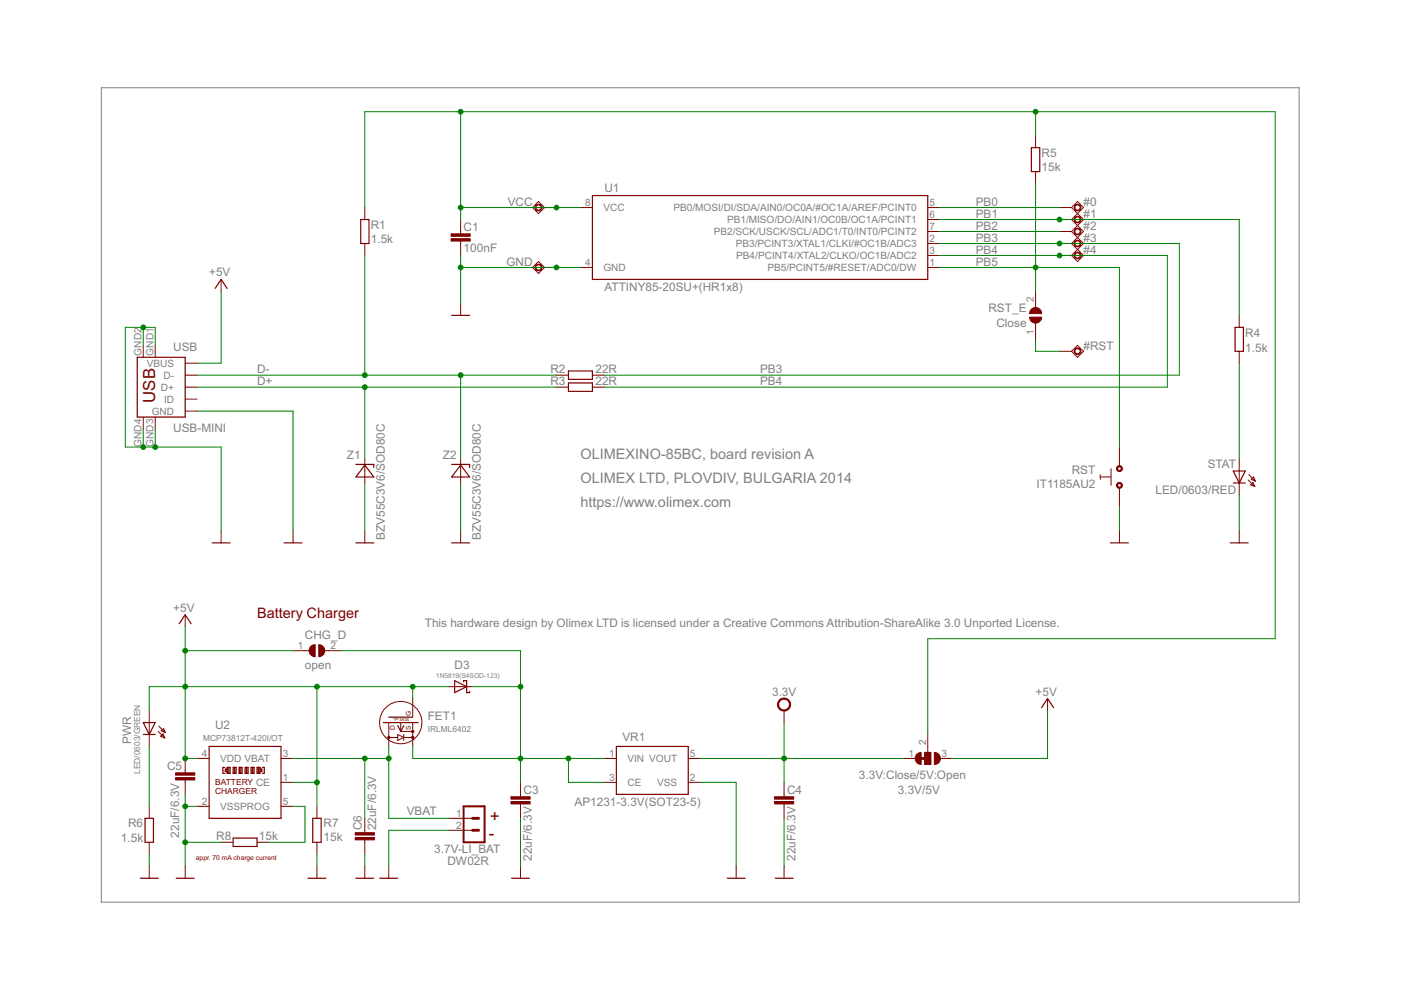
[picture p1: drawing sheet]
<svg xmlns="http://www.w3.org/2000/svg" width="297mm" height="210mm" viewBox="0 0 297 210" stroke-linecap="round" stroke-linejoin="round" font-family="sans-serif">
<path d="M21.5 18.6h253.9v172.7h-253.9z" fill="none" stroke="#808080" stroke-width=".21"/>
<path d="M100.2 176h1.3M100.2 173.5h1.3M194.9 160.8h1.8" fill="none" stroke="#800000" stroke-width=".61"/>
<g fill="none" stroke="#800000" stroke-width=".25">
<path d="M218.7 31.3h1.8v5.1h-1.8zM76.5 46.5h1.7v5.1h-1.7zM125.6 41.5h71.1v17.7h-71.1zM29.1 75.8h10.2v12.6h-10.2zM45.6 61.2l1.3-2 1.3 2M95.8 66.9h3.8M120.5 78.7h5.1v1.7h-5.1zM261.9 69.4h1.7v5.1h-1.7zM75.5 98.5h3.7v.6M77.3 98.6l1.9 2.5h-3.7zM95.8 98.5h3.8v.6M97.7 98.6l1.9 2.5h-3.8z"/>
<path d="M120.5 81.2h5.1v1.8h-5.1zM261.5 99.9h2.5l-1.3 2.5zM45 115.1h3.8M60.2 115.1h3.8M75.5 115.1h3.7M95.8 115.1h3.8M235.4 115.1h3.8M260.8 115.1h3.8M261.5 102.4h2.5M38 132.2l1.3-1.9 1.2 1.9M30.4 153.2h2.5l-1.3 2.5zM30.4 155.7h2.5"/>
<path d="M44.3 158.3h15.3v15.2h-15.3zM81.3 153.2h7.3M82.4 152.1h5.1M84.3 153.8l.7 1.3 .6-1.3M96.4 144.3l2.5 1.3-2.5 1.3zM98.3 144.6v-.3h.6v2.6h.7v-.3M130.7 158.3h15.2v10.1h-15.2zM220.8 150l1.3-1.9 1.3 1.9M30.8 173.5h1.7v5.1h-1.7zM47.6 162.7h-.3v1.3h.3M47.9 163.1v.5M48.2 162.7h.6v1.3h-.6z"/>
<path d="M48.2 163.1h-.4v.5h.4M48.3 162.7v1.3M48.5 162.7v1.3M49.4 162.7h.7v1.3h-.7zM49.4 177.7h5.1v1.8h-5.1zM49.7 162.7v1.3M49.8 162.7v1.3M50.7 162.7h.6v1.3h-.6zM50.8 162.7v1.3M51.1 162.7v1.3M52 162.7h.6v1.3h-.6zM52.2 162.7v1.3"/>
<path d="M52.3 162.7v1.3M53.2 162.7h.7v1.3h-.7zM53.5 162.7v1.3M53.6 162.7v1.3M54.5 162.7h.6v1.3h-.6zM54.8 162.7v1.3M54.9 162.7v1.3M55.1 163.1h.4v.5h-.4M55.4 163.1v.5M55.6 162.7h.4v1.3h-.4M66.3 173.5h1.8v5.1h-1.8zM29.7 186.2h3.8"/>
<path d="M37.4 186.2h3.8M65.3 186.2h3.8M75.5 186.2h3.7M80.5 186.2h3.8M108.5 186.2h3.8M154.2 186.2h3.8M164.3 186.2h3.8"/>
</g>
<g fill="none" stroke="#800000" stroke-width=".21">
<path d="M219.6 28.8v2.5M219.6 36.4v2.5M46.9 59.2v2.6M77.3 44v2.5M77.3 51.6v2.6M97.7 46.5v3.1M97.7 51.1v3.1M112.9 44l1.3-1.3 1.2 1.3-1.2 1.3zM112.9 56.7l1.3-1.3 1.2 1.3-1.2 1.3zM115.4 56.7h2.6M115.4 44h2.6M123.1 56.7h2.5"/>
<path d="M123.1 44h2.5M196.7 56.7h2.5M196.7 51.6h2.5M196.7 54.2h2.5M196.7 44h2.5M196.7 49.1h2.5M196.7 46.5h2.5M224.6 51.6h2.6M224.6 54.2h2.6M224.6 44h2.6M224.6 49.1h2.6M224.6 46.5h2.6"/>
<path d="M227.2 44l1.3-1.3 1.2 1.3-2.5 2.5M227.2 44l2.5 2.5-2.5 2.6M227.2 46.5l2.5 2.6-2.5 2.5M227.2 49.1l2.5 2.5-2.5 2.6M227.2 51.6l2.5 2.6-1.2 1.2-1.3-1.2M30.4 73.2v2.6M32.9 73.2v2.6M39.3 79.5h2.5M39.3 77h2.5M97.7 64.3v2.6M118 79.5h2.5M125.6 79.5h2.5"/>
<path d="M219.6 61.8v3.4M219.6 68.5v3.4M224.6 74.5h2.6M227.2 74.5l1.3-1.3 1.2 1.3-1.2 1.3zM262.7 66.9v2.5M262.7 74.5v2.5M30.4 88.4v2.6M32.9 88.4v2.6M39.3 82.1h2.5M39.3 84.6h2.5M39.3 87.2h2.5M77.3 97.3v5.1"/>
<path d="M97.7 97.3v5.1M118 82.1h2.5M125.6 82.1h2.5M235.6 99.4v3.5M237.3 94.8v4M262.7 97.3v7.6M46.9 112.6v2.5M62.1 112.6v2.5M77.3 112.6v2.5M97.7 112.6v2.5M233.3 101.1h2.1M233.3 100.6v1"/>
<path d="M237.3 103.4v4.1M237.3 112.6v2.5M262.7 112.6v2.5M264.6 101.8l1.4 1.4M264.8 100.6l1.4 1.4M265.2 102.8l.5-.5 .3 .9zM265.3 101.6l.5-.5 .4 .9zM39.3 130.3v2.6M62.1 138h3.5M68.9 138h3.4M31.6 150.7v7.6M33.5 155.1l1.4 1.4"/>
<path d="M33.7 154l1.4 1.3M34.1 156.1l.5-.5 .3 .9zM34.2 155l.5-.5 .4 .8zM82.4 153.2v5.1M82.4 156.4h1.9M84.3 155.7l1.3 .7-1.3 .6zM85 153.2v1.9h2.5M85.6 156.4h1.9M85.6 155.7v1.3M87.5 148.1v3.9M87.5 153.2v5.1M95.1 145.6h5.1"/>
<path d="M166.2 150.7v2.5M196.1 159.5h1.2v2.6h-1.2zM196.7 155.7v3.8M222.1 148.1v2.6M31.6 171v2.5M31.6 178.6v2.5M39.3 160.8v3.1M39.3 165.4v3M41.8 171h2.5M41.8 160.8h2.5M46.9 178.6h2.5M54.5 178.6h2.5"/>
<path d="M59.6 165.9h2.5M59.6 171h2.5M59.6 160.8h2.5M67.2 171v2.5M67.2 178.6v2.5M77.3 173.5v3.1M77.3 178.1v3M95.1 173.5h5.1M95.1 176h5.1M110.4 165.9v3M110.4 170.5v3M128.1 165.9h2.6"/>
<path d="M128.1 160.8h2.6M145.9 165.9h2.6M145.9 160.8h2.6M166.2 165.9v3M166.2 170.5v3M191.6 160.8h2.6M199.2 160.8h2.6M31.6 183.7v2.5M39.3 183.7v2.5M67.2 183.7v2.5M77.3 183.7v2.5M82.4 183.7v2.5"/>
<path d="M110.4 183.7v2.5M156.1 183.7v2.5M166.2 183.7v2.5"/>
<circle cx="85" cy="153.2" r="4.5"/>
</g>
<g fill="#800000" stroke="#800000" stroke-width=".21">
<path d="M95.6 50.6h4.1v.5h-4.1z"/>
<path d="M95.6 49.6h4.1v.5h-4.1z"/>
<path d="M37.2 164.9h4.1v.5h-4.1z"/>
<path d="M37.2 163.9h4.1v.5h-4.1z"/>
<path d="M75.3 177.6h4.1v.5h-4.1z"/>
<path d="M75.3 176.6h4.1v.5h-4.1z"/>
<path d="M108.3 169.9h4.1v.6h-4.1z"/>
<path d="M108.3 168.9h4.1v.5h-4.1z"/>
<path d="M164.2 169.9h4.1v.6h-4.1z"/>
<path d="M164.2 168.9h4.1v.5h-4.1z"/>
<path d="M196.1 159.5h1.2v2.6h-1.2z"/>
</g>
<g fill="#800000" stroke="#800000" stroke-width=".21">
<path d="M236.9 98.9a.64 .64 0 0 1 1 .2 .64 .64 0 0 1-.4 .9 .64 .64 0 0 1-.8-.6h.3a.39 .39 0 0 1 .5-.4 .39 .39 0 0 1 .1 .7 .39 .39 0 0 1-.6-.2v-.1h-.3z" fill-rule="evenodd"/>
<path d="M236.9 102.5a.64 .64 0 0 1 1 .1 .64 .64 0 0 1-.4 .9 .64 .64 0 0 1-.8-.6h.3a.39 .39 0 0 1 .5-.3 .39 .39 0 0 1 .1 .6 .39 .39 0 0 1-.6-.1v-.2h-.3z" fill-rule="evenodd"/>
<path d="M227.9 43.5a.71 .71 0 0 1 1.1 .1 .71 .71 0 0 1-.3 1.1 .71 .71 0 0 1-.9-.7h.1a.56 .56 0 0 1 .8-.5 .56 .56 0 0 1 .1 1 .56 .56 0 0 1-.9-.3v-.2h-.1z" fill-rule="evenodd"/>
<path d="M227.9 46.1a.71 .71 0 0 1 1.1 0 .71 .71 0 0 1-.3 1.1 .71 .71 0 0 1-.9-.7h.1a.56 .56 0 0 1 .8-.4 .56 .56 0 0 1 .1 .9 .56 .56 0 0 1-.9-.3v-.2h-.1z" fill-rule="evenodd"/>
<path d="M227.9 48.6a.71 .71 0 0 1 1.1 0 .71 .71 0 0 1-.3 1.1 .71 .71 0 0 1-.9-.6h.1a.56 .56 0 0 1 .8-.5 .56 .56 0 0 1 .1 1 .56 .56 0 0 1-.9-.3v-.2h-.1z" fill-rule="evenodd"/>
<path d="M227.9 51.2a.71 .71 0 0 1 1.1 0 .71 .71 0 0 1-.3 1.1 .71 .71 0 0 1-.9-.7h.1a.56 .56 0 0 1 .8-.4 .56 .56 0 0 1 .1 .9 .56 .56 0 0 1-.9-.3v-.2h-.1z" fill-rule="evenodd"/>
<path d="M227.9 53.7a.71 .71 0 0 1 1.1 0 .71 .71 0 0 1-.3 1.1 .71 .71 0 0 1-.9-.6h.1a.56 .56 0 0 1 .8-.5 .56 .56 0 0 1 .1 .9 .56 .56 0 0 1-.9-.2v-.2h-.1z" fill-rule="evenodd"/>
<path d="M227.9 74a.71 .71 0 0 1 1.1 0 .71 .71 0 0 1-.3 1.1 .71 .71 0 0 1-.9-.6h.1a.57 .57 0 0 1 .8-.5 .57 .57 0 0 1 .1 1 .57 .57 0 0 1-.9-.3v-.2h-.1z" fill-rule="evenodd"/>
<path d="M113.6 43.5a.71 .71 0 0 1 1.2 .1 .71 .71 0 0 1-.4 1.1 .71 .71 0 0 1-.9-.7h.1a.56 .56 0 0 1 .8-.5 .56 .56 0 0 1 .1 1 .56 .56 0 0 1-.9-.3v-.2h-.1z" fill-rule="evenodd"/>
<path d="M113.6 56.2a.71 .71 0 0 1 1.2 .1 .71 .71 0 0 1-.4 1.1 .71 .71 0 0 1-.9-.7h.1a.56 .56 0 0 1 .8-.5 .56 .56 0 0 1 .1 1 .56 .56 0 0 1-.9-.3v-.2h-.1z" fill-rule="evenodd"/>
<path d="M67.6 136.7a1.27 1.27 0 0 1 1.3 1.3 1.27 1.27 0 0 1-1.3 1.2z" fill-rule="evenodd"/>
<path d="M65.8 137.1l.6-.3 .4-.1v2.5a1.27 1.27 0 0 1-1.2-.7 1.27 1.27 0 0 1 .2-1.4z" fill-rule="evenodd"/>
<path d="M82.3 156.2h.3v.3h-.3z" fill-rule="evenodd"/>
<path d="M87.3 156.2h.4v.3h-.4z" fill-rule="evenodd"/>
<path d="M87.3 154.9h.4v.4h-.4z" fill-rule="evenodd"/>
<path d="M165.2 148.4a1.4 1.4 0 0 1 2.2 .3 1.4 1.4 0 0 1-.8 2 1.4 1.4 0 0 1-1.8-1.3h.3a1.14 1.14 0 0 1 1.7-1 1.14 1.14 0 0 1 .1 2 1.14 1.14 0 0 1-1.8-.7v-.3h-.3z" fill-rule="evenodd"/>
<path d="M198.1 159.5a1.27 1.27 0 0 1 1.3 1.3 1.27 1.27 0 0 1-1.3 1.3z" fill-rule="evenodd"/>
<path d="M194.4 160l.9-.5v2.6a1.27 1.27 0 0 1-1.2-.8 1.27 1.27 0 0 1 .3-1.3z" fill-rule="evenodd"/>
<path d="M218.7 65.5a1.27 1.27 0 0 1 1.4-.2 1.27 1.27 0 0 1 .7 1.2h-2.5l.1-.5z" fill-rule="evenodd"/>
<path d="M218.3 67.2h2.5a1.27 1.27 0 0 1-1.2 1.3 1.27 1.27 0 0 1-1.3-1.3z" fill-rule="evenodd"/>
</g>
<path d="M98.3 171h4.4v7.6h-4.4z" fill="none" stroke="#800000" stroke-width=".42"/>
<g fill="none" stroke="#008000" stroke-width=".21">
<path d="M97.7 23.7v22.8M219.6 23.7v5.1M219.6 38.9v22.9M77.3 44v-20.3h193.1v111.7h-73.7v20.3M77.3 54.2v25.3M97.7 54.2v10.1M97.7 56.7h25.4M97.7 44h25.4M199.2 46.5h63.5v20.4M199.2 56.7h38.1v38.1M199.2 51.6h50.8v27.9h-121.9M199.2 54.2h48.3v27.9h-119.4"/>
<path d="M199.2 49.1h25.4M199.2 44h25.4M30.4 69.4v3.8M32.9 73.2v-3.8h-6.3v25.4h20.3v17.8M41.8 79.5h76.2M46.9 61.8v15.2h-5.1M97.7 79.5v17.8M219.6 71.9v2.6h5M262.7 77v20.3M30.4 91v3.8M32.9 91v3.8M41.8 87.2h20.3v25.4"/>
<path d="M41.8 82.1h76.2M77.3 82.1v15.2M77.3 102.4v10.2M97.7 102.4v10.2M237.3 107.5v5.1M262.7 104.9v7.7M39.3 132.9v27.9h2.5M39.3 138h22.8M72.3 138h38.1v27.9M31.6 158.3v12.7M67.2 145.6v25.4M82.4 158.3v15.2h12.7"/>
<path d="M87.5 158.3v2.5h40.6M87.5 145.6v2.5M95.1 145.6h-63.5v5.1M100.2 145.6h10.2M166.2 153.2v12.7M222.1 150.7v10.1h-20.3M39.3 168.4v15.3M39.3 171h2.5M39.3 178.6h7.6M62.1 171h2.6v7.6h-7.7M62.1 165.9h5.1M62.1 160.8h20.3"/>
<path d="M77.3 160.8v12.7M95.1 176h-12.7v7.7M110.4 173.5v10.2M120.5 160.8v5.1h7.6M148.5 165.9h7.6v17.8M148.5 160.8h43.1M166.2 173.5v10.2M31.6 181.1v2.6M67.2 181.1v2.6M77.3 181.1v2.6"/>
</g>
<g fill="#008000" stroke="#008000" stroke-width=".21">
<circle cx="97.7" cy="56.7" r=".51"/>
<circle cx="118" cy="56.7" r=".51"/>
<circle cx="32.9" cy="94.8" r=".51"/>
<circle cx="30.4" cy="94.8" r=".51"/>
<circle cx="30.4" cy="69.4" r=".51"/>
<circle cx="39.3" cy="171" r=".51"/>
<circle cx="39.3" cy="178.6" r=".51"/>
<circle cx="77.3" cy="79.5" r=".51"/>
<circle cx="97.7" cy="79.5" r=".51"/>
<circle cx="77.3" cy="82.1" r=".51"/>
<circle cx="224.6" cy="51.6" r=".51"/>
<circle cx="224.6" cy="54.2" r=".51"/>
<circle cx="219.6" cy="56.7" r=".51"/>
<circle cx="224.6" cy="46.5" r=".51"/>
<circle cx="166.2" cy="160.8" r=".51"/>
<circle cx="87.5" cy="145.6" r=".51"/>
<circle cx="67.2" cy="145.6" r=".51"/>
<circle cx="39.3" cy="138" r=".51"/>
<circle cx="39.3" cy="145.6" r=".51"/>
<circle cx="39.3" cy="160.8" r=".51"/>
<circle cx="67.2" cy="165.9" r=".51"/>
<circle cx="82.4" cy="160.8" r=".51"/>
<circle cx="77.3" cy="160.8" r=".51"/>
<circle cx="118" cy="44" r=".51"/>
<circle cx="97.7" cy="44" r=".51"/>
<circle cx="97.7" cy="23.7" r=".51"/>
<circle cx="219.6" cy="23.7" r=".51"/>
<circle cx="110.4" cy="145.6" r=".51"/>
<circle cx="120.5" cy="160.8" r=".51"/>
<circle cx="110.4" cy="160.8" r=".51"/>
</g>
<g font-size="4" fill="#800000">
<text x="32.9" y="85.4" transform="rotate(-90 32.9 85.4)">USB</text>
<text x="103.6" y="178">-</text>
<text x="106.2" y="174.1" transform="rotate(-90 106.2 174.1)">+</text>
</g>
<g font-size="3.4" fill="#808080">
<text x="123.1" y="97.3">OLIMEXINO-85BC, board revision A</text>
<text x="123.1" y="102.4">OLIMEX LTD, PLOVDIV, BULGARIA 2014</text>
<text x="123.1" y="107.5">https://www.olimex.com</text>
</g>
<text font-size="3.4" fill="#800000" x="54.5" y="131">Battery Charger</text>
<g font-size="2.8" fill="#808080">
<text x="220.8" y="33.2">R5</text>
<text x="128.1" y="40.7">U1</text>
<text x="220.8" y="36.3">15k</text>
<text x="107.6" y="43.7">VCC</text>
<text x="206.9" y="46.2">PB1</text>
<text x="206.9" y="43.6">PB0</text>
<text x="229.7" y="43.7">#0</text>
<text x="229.7" y="46.3">#1</text>
<text x="78.6" y="51.5">1.5k</text>
<text x="78.6" y="48.4">R1</text>
<text x="98.3" y="53.4">100nF</text>
<text x="98.3" y="49.1">C1</text>
<text x="206.9" y="51.2">PB3</text>
<text x="206.9" y="53.8">PB4</text>
<text x="206.9" y="48.7">PB2</text>
<text x="229.7" y="48.8">#2</text>
<text x="229.7" y="51.4">#3</text>
<text x="229.7" y="53.9">#4</text>
<text x="44.3" y="58.6">+5V</text>
<text x="107.4" y="56.4">GND</text>
<text x="206.9" y="56.3">PB5</text>
<text x="128.1" y="61.8">ATTINY85-20SU+(HR1x8)</text>
<text x="209.6" y="66.2">RST_E</text>
<text x="211.3" y="69.3">Close</text>
<text x="264" y="71.6">R4</text>
<text x="36.7" y="74.5">USB</text>
<text x="229.7" y="74.2">#RST</text>
<text x="264" y="74.7">1.5k</text>
<text x="54.5" y="79.2">D-</text>
<text x="54.5" y="81.7">D+</text>
<text x="116.7" y="79.2">R2</text>
<text x="116.7" y="81.7">R3</text>
<text x="126.2" y="79.2">22R</text>
<text x="126.2" y="81.7">22R</text>
<text x="161.2" y="79.2">PB3</text>
<text x="161.2" y="81.7">PB4</text>
<text x="36.7" y="91.5">USB-MINI</text>
<text x="73.6" y="97.2">Z1</text>
<text x="93.9" y="97.2">Z2</text>
<text x="227.2" y="100.5">RST</text>
<text x="256.1" y="99.2">STAT</text>
<text x="219.8" y="103.6">IT1185AU2</text>
<text x="245" y="104.8">LED/0603/RED</text>
<text x="81.6" y="114.5" transform="rotate(-90 81.6 114.5)">BZV55C3V6/SOD80C</text>
<text x="101.9" y="114.5" transform="rotate(-90 101.9 114.5)">BZV55C3V6/SOD80C</text>
<text x="36.7" y="129.7">+5V</text>
<text x="64.7" y="135.4">CHG_D</text>
<text x="90.1" y="132.9">This hardware design by Olimex LTD is licensed under a Creative Commons Attribution-ShareAlike 3.0 Unported License.</text>
<text x="64.7" y="141.8">open</text>
<text x="96.4" y="141.8">D3</text>
<text x="163.7" y="147.5">3.3V</text>
<text x="219.6" y="147.5">+5V</text>
<text x="45.6" y="154.5">U2</text>
<text x="90.7" y="152.6">FET1</text>
<text x="27.8" y="157.8" transform="rotate(-90 27.8 157.8)">PWR</text>
<text x="132" y="157">VR1</text>
<text x="35.4" y="163.4">C5</text>
<text x="182.1" y="165.1">3.3V:Close/5V:Open</text>
<text x="86.2" y="172.9">VBAT</text>
<text x="111" y="168.4">C3</text>
<text x="121.8" y="171">AP1231-3.3V(SOT23-5)</text>
<text x="166.9" y="168.4">C4</text>
<text x="190.4" y="168.3">3.3V/5V</text>
<text x="25.6" y="178.5">1.5k</text>
<text x="27.2" y="175.4">R6</text>
<text x="38" y="177.6" transform="rotate(-90 38 177.6)">22uF/6.3V</text>
<text x="45.8" y="178.1">R8</text>
<text x="54.9" y="178.1">15k</text>
<text x="68.6" y="178.3">15k</text>
<text x="68.6" y="175.3">R7</text>
<text x="76.7" y="176" transform="rotate(-90 76.7 176)">C6</text>
<text x="79.8" y="176" transform="rotate(-90 79.8 176)">22uF/6.3V</text>
<text x="92.1" y="180.9">3.7V-LI_BAT</text>
<text x="94.9" y="183.4">DW02R</text>
<text x="112.8" y="182.5" transform="rotate(-90 112.8 182.5)">22uF/6.3V</text>
<text x="168.7" y="182.5" transform="rotate(-90 168.7 182.5)">22uF/6.3V</text>
</g>
<g font-size="2.4" fill="#808080">
<text x="124.1" y="43.6">8</text>
<text x="127.9" y="44.8">VCC</text>
<text x="142.8" y="44.8">PB0/MOSI/DI/SDA/AIN0/OC0A/#OC1A/AREF/PCINT0</text>
<text x="154.2" y="47.3">PB1/MISO/DO/AIN1/OC0B/OC1A/PCINT1</text>
<text x="197.1" y="46.2">6</text>
<text x="197.1" y="43.6">5</text>
<text x="151.3" y="49.8">PB2/SCK/USCK/SCL/ADC1/T0/INT0/PCINT2</text>
<text x="156" y="52.4">PB3/PCINT3/XTAL1/CLKI/#OC1B/ADC3</text>
<text x="197.1" y="51.3">2</text>
<text x="197.1" y="53.8">3</text>
<text x="197.1" y="48.7">7</text>
<text x="124.1" y="56.3">4</text>
<text x="127.9" y="57.5">GND</text>
<text x="156.1" y="54.9">PB4/PCINT4/XTAL2/CLKO/OC1B/ADC2</text>
<text x="162.7" y="57.5">PB5/PCINT5/#RESET/ADC0/DW</text>
<text x="197.1" y="56.3">1</text>
<text x="219.2" y="64" transform="rotate(-90 219.2 64)">2</text>
<text x="219.2" y="70.9" transform="rotate(-90 219.2 70.9)">1</text>
<text x="30" y="75.4" transform="rotate(-90 30 75.4)">GND2</text>
<text x="31.1" y="77.8">VBUS</text>
<text x="32.6" y="75.4" transform="rotate(-90 32.6 75.4)">GND1</text>
<text x="34.1" y="82.9">D+</text>
<text x="34.7" y="80.3">D-</text>
<text x="32.2" y="87.9">GND</text>
<text x="34.8" y="85.4">ID</text>
<text x="30" y="94.7" transform="rotate(-90 30 94.7)">GND4</text>
<text x="32.6" y="94.7" transform="rotate(-90 32.6 94.7)">GND3</text>
<text x="63.1" y="137.6">1</text>
<text x="70.1" y="137.6">2</text>
<text x="42.8" y="160.5">4</text>
<text x="46.7" y="161.6">VDD VBAT</text>
<text x="59.9" y="160.5">3</text>
<text x="129.1" y="160.5">1</text>
<text x="133" y="161.6">VIN VOUT</text>
<text x="146.3" y="160.5">5</text>
<text x="192.6" y="160.5">1</text>
<text x="196.4" y="157.9" transform="rotate(-90 196.4 157.9)">2</text>
<text x="199.6" y="160.5">3</text>
<text x="54.3" y="166.7">CE</text>
<text x="59.9" y="165.5">1</text>
<text x="129.1" y="165.5">3</text>
<text x="133" y="166.7">CE</text>
<text x="139.3" y="166.7">VSS</text>
<text x="146.3" y="165.5">2</text>
<text x="42.8" y="170.6">2</text>
<text x="46.7" y="171.7">VSSPROG</text>
<text x="59.9" y="170.6">5</text>
<text x="96.7" y="173.2">1</text>
<text x="96.7" y="175.7">2</text>
</g>
<g font-size="2" fill="#808080">
<text x="90.7" y="155.1">IRLML6402</text>
<text x="43.1" y="157">MCP73812T-420I/OT</text>
<text x="29.7" y="164.1" transform="rotate(-90 29.7 164.1)">LED/0603/GREEN</text>
</g>
<g font-size="2" fill="#800000">
<text x="45.6" y="166.5">BATTERY</text>
<text x="45.6" y="168.4">CHARGER</text>
</g>
<text font-size="1.6" fill="#808080" x="92.4" y="143.7">1N5819(S4SOD-123)</text>
<g font-size="1.6" fill="#800000">
<text x="83.7" y="154.8" transform="rotate(-90 83.7 154.8)">D</text>
<text x="87.1" y="154.8" transform="rotate(-90 87.1 154.8)">S</text>
<text x="87.1" y="151.8" transform="rotate(-90 87.1 151.8)">G</text>
<text x="41.5" y="182.4">appr. 70 mA charge current</text>
</g>
<text font-size="1" fill="#800000" x="83.4" y="152.9">&quot;P&quot;-MOS</text>
</svg>
